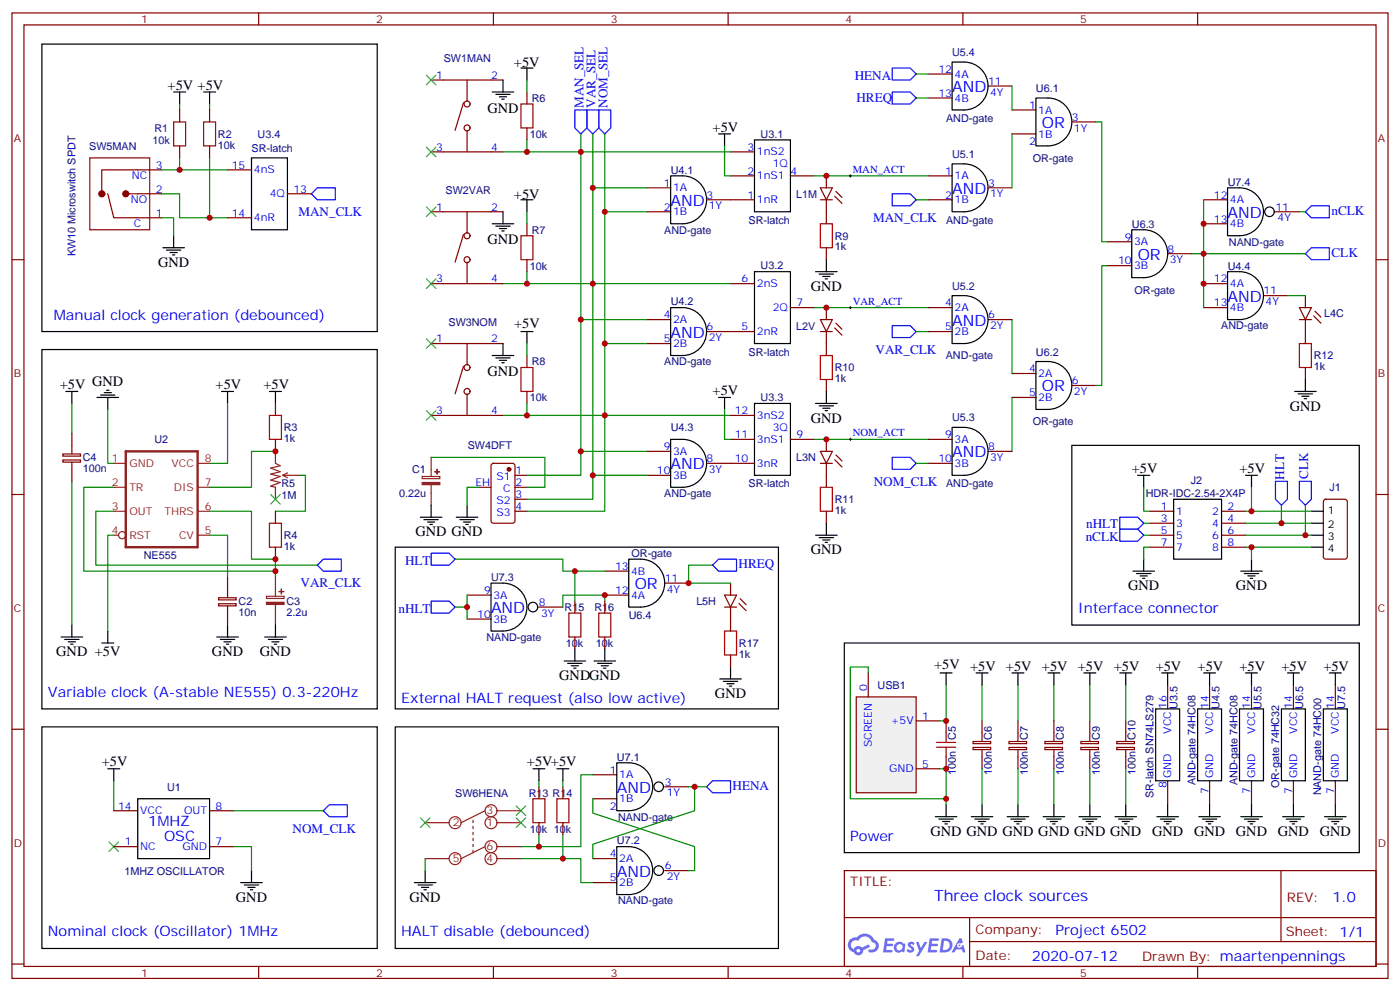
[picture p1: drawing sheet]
<svg xmlns="http://www.w3.org/2000/svg" width="412mm" height="292mm" viewBox="0 0 412 292" stroke-linecap="round" stroke-linejoin="round" font-family="sans-serif">
<g fill="none" stroke="#870000" stroke-width=".35">
<path d="M3.5 3.8h405.4v284.3h-405.4zM7.1 7.3h398.2v277.3h-398.2zM76.2 3.8v3.5M145.3 3.8v3.5M214.5 3.8v3.5M283.6 3.8v3.5M352.8 3.8v3.5M3.5 76.5h3.6M405.3 76.5h3.6M3.5 145.6h3.6M405.3 145.6h3.6M3.5 214.8h3.6"/>
<path d="M405.3 214.8h3.6M248.7 256.4h156.6v28.2h-156.6zM377.3 256.4v20.9M248.7 270.2h156.5M285.6 277.3h119.6M285.6 270.2v14.2M3.5 283.9h3.6M76.2 284.6v3.5M145.3 284.6v3.5M214.5 284.6v3.5M283.6 284.6v3.5M352.8 284.6v3.5"/>
<path d="M405.3 283.9h3.6"/>
</g>
<g fill="#5487ff">
<path d="M267.7 277.6a1.22 1.22 0 0 1 1.7 .2l-.4 .6a.47 .47 0 0 0-.3-.4 .47 .47 0 0 0-.5 .2l.1 .2a1.14 1.14 0 0 1 .8 1.8 1.14 1.14 0 0 1-1.9 0l-.2-.2 .5-.6 .7 .5a.29 .29 0 0 0 .3-.3 .29 .29 0 0 0-.2-.3 1.04 1.04 0 0 1-.6-1.7z"/>
<path d="M260.7 276.3h2.4l.3 .2-.2 .5-1.8 .1-.1 .8h1.5l.3 .4-.3 .4h-1.6l-.2 1.1h1.7l.2 .3-.2 .3-2.6 .1z"/>
<path d="M273.8 276.3h2.4l.3 .2-.1 .5-1.8 .1-.2 .8h1.6l.3 .4-.4 .4h-1.6l-.1 1.1h1.7l.2 .3-.2 .3-2.6 .1z"/>
<path d="M282.6 276.3h.7l.3 1.3-.6 .3a.69 .69 0 0 0-1 .3 .69 .69 0 0 0 .4 .9 .69 .69 0 0 0 .9-.6l.5-.2 .6 2.2h-.8l-.2-.9h-1.8l-.5 .9h-.8z"/>
<path d="M269.8 277.4h.8l.6 1.8 1.1-1.8h.9l-2.6 4.2h-.8l.9-1.5z"/>
<path d="M277.4 276.3l-.6 4.2h1.3a2.11 2.11 0 0 0 2.5-2.1 2.11 2.11 0 0 0-2.5-2.1zM278.1 277.1a1.39 1.39 0 0 1 1.7 1.4 1.39 1.39 0 0 1-1.8 1.3h-.3z"/>
<path d="M263.7 277.9a1.54 1.54 0 0 0-.1 2.2 1.54 1.54 0 0 0 2.2 .1l.6 .3 .3-2.3-.2-.3h-.4a1.49 1.49 0 0 0-2.4 0zM264 278.9a.94 .94 0 0 1 1.8 0 .94 .94 0 0 1-1.8 0z"/>
<path d="M250.4 276.7a2.18 2.18 0 0 0 1.1 3.7 1.44 1.44 0 0 0 1.6 .9 1.44 1.44 0 0 0 1.2-1.4l2-1.1-.5-.7-1.9 1a1.47 1.47 0 0 0-2.4 .4 1.39 1.39 0 0 1-.7-1.9 1.39 1.39 0 0 1 2-.5 2.12 2.12 0 0 1 2.2-1.3 2.12 2.12 0 0 1 1.9 1.7 1.14 1.14 0 0 1 1.1 1.4 1.14 1.14 0 0 1-1.7 .7 .43 .43 0 0 0-.5 .4 .43 .43 0 0 0 .4 .5 1.98 1.98 0 0 0 2.5-1.2 1.98 1.98 0 0 0-1.2-2.6 3.1 3.1 0 0 0-5.3-.6l-.9 .1zM252.3 280a.55 .55 0 0 1 1.1 0 .55 .55 0 0 1-1.1 0z"/>
<circle cx="282.6" cy="278.4" r=".26"/>
</g>
<g fill="none" stroke="#000" stroke-width=".35">
<path d="M12.3 13h98.8v84.6h-98.8zM280.5 18.3a11 11 0 0 1 7.3 1.1 7.1 7.1 0 0 1 3 7.9 7.1 7.1 0 0 1-6.8 5.1h-3.5zM51.2 27.1h3.5M52.9 27.1v3.5M60 27.1h3.5M61.7 27.1v3.5M145 27.1h6.3M146 27.8h4.3M147.1 28.5h2.1M147.8 29.2h.7M148.2 23.6v3.5M153.5 20h3.5"/>
<path d="M155.2 20v3.6M211.7 39.4h3.5M213.4 39.4v3.6M305.2 28.9a11 11 0 0 1 7.3 1.1 7.1 7.1 0 0 1 2.9 7.9 7.1 7.1 0 0 1-6.7 5.1h-3.5zM74.1 46.5h10.6v21.2h-10.6zM153.5 58.8h3.5M155.2 58.8v3.6M197.6 51.8a11 11 0 0 1 7.3 1.1 7.1 7.1 0 0 1 3 7.9 7.1 7.1 0 0 1-6.8 5.1h-3.5zM222.2 41.2h10.6v21.2h-10.6zM280.5 48.3a11 11 0 0 1 7.3 1.1 7.1 7.1 0 0 1 3 7.9 7.1 7.1 0 0 1-6.8 5.1h-3.5zM361.6 55.3a11 11 0 0 1 7.4 1.2 7.1 7.1 0 0 1 2.9 7.9 7.1 7.1 0 0 1-6.8 5h-3.5zM48 73h6.3"/>
<path d="M49 73.7h4.3M50.1 74.4h2.1M50.8 75.1h.7M51.2 69.4v3.6M145 65.9h6.3M146 66.6h4.3M147.1 67.3h2.1M147.8 68h.7M148.2 62.4v3.5M243.4 76.5v3.5M333.4 67.7a11 11 0 0 1 7.3 1.1 7.1 7.1 0 0 1 3 7.9 7.1 7.1 0 0 1-6.8 5.1h-3.5zM153.5 97.6h3.5"/>
<path d="M155.2 97.6v3.6M197.6 90.6a11 11 0 0 1 7.3 1.1 7.1 7.1 0 0 1 3 8 7.1 7.1 0 0 1-6.8 5h-3.5zM222.2 80h10.6v21.2h-10.6zM240.2 80h6.4M241.3 80.7h4.2M242.4 81.4h2.1M243.1 82.1h.7M280.5 87.1a11 11 0 0 1 7.3 1.1 7.1 7.1 0 0 1 3 7.9 7.1 7.1 0 0 1-6.8 5.1h-3.5zM361.6 80a11 11 0 0 1 7.4 1.1 7.1 7.1 0 0 1 2.9 8 7.1 7.1 0 0 1-6.8 5h-3.5zM12.3 102.9h98.8v105.9h-98.8zM19.4 115.3h3.5M21.2 115.3v3.5"/>
<path d="M28.6 117.1h6.3M29.6 116.3h4.3M30.7 115.6h2.1M31.4 114.9h.7M31.7 117.1v3.5M65.3 115.3h3.5M67 115.3v3.5M79.4 115.3h3.5M81.1 115.3v3.5M145 104.7h6.3M146 105.4h4.3M147.1 106.1h2.1"/>
<path d="M147.8 106.8h.7M148.2 101.2v3.5M211.7 117.1h3.5M213.4 117.1v3.5M222.2 118.8h10.6v21.2h-10.6zM240.2 118.8h6.4M241.3 119.5h4.2M243.4 115.3v3.5M305.2 106.5a11 11 0 0 1 7.3 1.1 7.1 7.1 0 0 1 2.9 7.9 7.1 7.1 0 0 1-6.7 5.1h-3.5zM381.4 115.3h6.3M382.4 116h4.2M383.5 116.7h2.1"/>
<path d="M384.2 117.4h.7M384.5 111.8v3.5M197.6 129.4a11 11 0 0 1 7.3 1.1 7.1 7.1 0 0 1 3 8 7.1 7.1 0 0 1-6.8 5h-3.5zM242.4 120.2h2.1M243.1 120.9h.7M280.5 125.9a11 11 0 0 1 7.3 1.1 7.1 7.1 0 0 1 3 7.9 7.1 7.1 0 0 1-6.8 5.1h-3.5zM315.7 131.2h84.7v52.9h-84.7zM335.1 140h3.6M336.9 140v3.5M366.9 140h3.5M368.7 140v3.5M123.8 152.3h6.4"/>
<path d="M124.9 153h4.2M125.9 153.7h2.2M126.6 154.4h.8M127 148.8v3.5M134.4 152.3h6.4M135.5 153h4.2M136.5 153.7h2.1M137.2 154.4h.7M137.6 148.8v3.5M240.2 157.6h6.4M241.3 158.3h4.2M242.4 159h2.1"/>
<path d="M243.1 159.7h.7M243.4 154.1v3.5M345.7 147h14.1v17.7h-14.1zM116.4 161.1h112.9v47.7h-112.9zM144.6 171.7a11 11 0 0 1 7.4 1.2 7.1 7.1 0 0 1 2.9 7.9 7.1 7.1 0 0 1-6.7 5h-3.6zM185.2 164.7a11 11 0 0 1 7.4 1.1 7.1 7.1 0 0 1 2.9 7.9 7.1 7.1 0 0 1-6.8 5.1h-3.5zM333.7 168.2h6.4M334.8 168.9h4.2M335.8 169.6h2.2M336.5 170.3h.8M336.9 164.7v3.5M365.5 168.2h6.3"/>
<path d="M366.5 168.9h4.3M367.6 169.6h2.1M368.3 170.3h.7M368.7 164.7v3.5M18 187.6h6.3M19 188.3h4.3M20.1 189h2.1M20.8 189.7h.7M21.2 184.1v3.5M30 189.4h3.5M31.7 185.8v3.6M63.9 187.6h6.3"/>
<path d="M64.9 188.3h4.2M66 189h2.1M66.7 189.7h.7M67 184.1v3.5M78 187.6h6.3M79 188.3h4.3M80.1 189h2.1M80.8 189.7h.7M81.1 184.1v3.5M166.2 194.7h6.3M167.2 195.4h4.2M168.3 196.1h2.1"/>
<path d="M169 196.8h.7M169.3 191.1v3.6M175 194.7h6.3M176 195.4h4.3M177.1 196.1h2.1M177.8 196.8h.7M178.2 191.1v3.6M212 200h6.4M215.2 196.4v3.6M248.7 189.4h151.7v61.7h-151.7zM342.2 198.2h3.5M344 198.2v3.5"/>
<path d="M354.5 198.2h3.6M356.3 198.2v3.5M366.9 198.2h3.5M368.7 198.2v3.5M379.2 198.2h3.6M381 198.2v3.5M391.6 198.2h3.5M393.3 198.2v3.5M12.3 214.1h98.8v65.2h-98.8zM116.4 214.1h112.9v65.2h-112.9zM213.1 200.7h4.2M214.1 201.4h2.2"/>
<path d="M214.8 202.1h.7M340.4 208.8h7.1v21.1h-7.1zM352.8 208.8h7v21.1h-7zM365.1 208.8h7.1v21.1h-7.1zM377.5 208.8h7v21.1h-7zM389.8 208.8h7.1v21.1h-7.1zM31.7 226.4h3.6M33.5 226.4v3.5M40.6 235.2h21.1v17.7h-21.1zM157 226.4h3.5M158.7 226.4v3.5M164 226.4h3.6"/>
<path d="M165.8 226.4v3.5M181.7 224.6a11 11 0 0 1 7.4 1.2 7.1 7.1 0 0 1 2.9 7.9 7.1 7.1 0 0 1-6.8 5.1h-3.5zM344 237v3.5M356.3 237v3.5M368.7 237v3.5M381 237v3.5M393.3 237v3.5M70.9 259.9h6.4M74.1 256.4v3.5M122.1 259.9h6.3M125.2 256.4v3.5M181.7 249.3a11 11 0 0 1 7.4 1.2 7.1 7.1 0 0 1 2.9 7.9 7.1 7.1 0 0 1-6.8 5.1h-3.5z"/>
<path d="M340.8 240.5h6.3M341.8 241.2h4.3M342.9 241.9h2.1M343.6 242.6h.7M353.1 240.5h6.4M354.2 241.2h4.2M355.2 241.9h2.2M356 242.6h.7M365.5 240.5h6.3M366.5 241.2h4.3M367.6 241.9h2.1M368.3 242.6h.7"/>
<path d="M377.8 240.5h6.4M378.9 241.2h4.2M379.9 241.9h2.2M380.6 242.6h.8M390.2 240.5h6.3M391.2 241.2h4.3M392.3 241.9h2.1M393 242.6h.7M72 260.6h4.2M73 261.3h2.1M73.7 262h.7M123.1 260.6h4.3"/>
<path d="M124.2 261.3h2.1M124.9 262h.7"/>
<circle cx="373.9" cy="62.4" r="1.41"/>
<circle cx="157" cy="178.8" r="1.41"/>
<circle cx="194" cy="231.7" r="1.41"/>
<circle cx="194" cy="256.4" r="1.41"/>
</g>
<g fill="none" stroke="#3c3" stroke-width=".35">
<path d="M125.6 22.2l2.8 2.8M128.4 22.2l-2.8 2.8M125.6 43.3l2.8 2.8M128.4 43.3l-2.8 2.8M125.6 61l2.8 2.8M128.4 61l-2.8 2.8M125.6 99.8l2.8 2.8M125.6 82.1l2.8 2.8M128.4 99.8l-2.8 2.8M128.4 82.1l-2.8 2.8M125.6 120.9l2.8 2.9M128.4 120.9l-2.8 2.9"/>
<path d="M79.7 145.6l2.8 2.8M82.5 145.6l-2.8 2.8M152 237.3l2.9 2.9M154.9 237.3l-2.9 2.9M32.1 247.9l2.8 2.9M34.9 247.9l-2.8 2.9M123.8 240.9l2.8 2.8M126.6 240.9l-2.8 2.8M152 240.9l2.9 2.8M154.9 240.9l-2.9 2.8"/>
</g>
<g fill="none" stroke="#008700" stroke-width=".35">
<path d="M52.9 30.6v1.8M61.7 30.6v1.8M155.2 23.6v3.5M171.1 39.4v93.5h19.4M174.6 39.4v15.9M178.2 39.4v23M269.9 21.8h3.5M269.9 28.9h3.5M298.1 25.3v7.1M298.1 39.4v15.9M322.8 35.9h1.8v35.3h1.7M47.6 57.1h5.3v7h8.8"/>
<path d="M52.9 46.5v3.5h-5.3M52.9 50h14.1M61.7 46.5v17.6h5.3M148.2 44.7h67M155.2 41.2v3.5M190.5 55.3h-15.9v84.7h15.9M213.4 43v8.8h1.8M239.9 51.8h33.5M269.9 58.8h3.5M354.5 58.8v15.9h-3.5M47.6 64.1h3.6v5.3M155.2 62.4v3.5"/>
<path d="M190.5 62.4h-12.3v88.2h-23M326.3 78.2h-1.7v35.3h-1.8M382.8 62.4h1.7M148.2 83.5h67M155.2 80v3.5M171.1 94.1h19.4M239.9 90.6h33.5M269.9 97.6h3.5M298.1 94.1v15.9M21.2 118.8v8.8M67 118.8v17.7h-5.3M155.2 118.8v3.5h60"/>
<path d="M155.2 101.2v3.5M178.2 101.2h12.3M298.1 117.1v15.8M31.7 120.6v15.9h1.8M81.1 132.9h-7v10.6h-12.4M88.2 140h1.8v10.6h-8.9M127 134.7h33.5v8.8h-5.3M148.2 122.3h7M171.1 132.9v7.1h-15.9M174.6 140v7h-19.4M213.4 120.6v8.8h1.8M239.9 129.4h33.5"/>
<path d="M269.9 136.5h3.5M21.2 141.7v42.4M33.5 157.6h-1.8v28.2M33.5 143.5h-8.8v24.7h56.4M33.5 150.6h-5.3v15.8h65.3M61.7 157.6h5.3v12.4M61.7 150.6h12.4v14.1h7v5.3M141.1 143.5h-3.5v5.3M336.9 143.5v7.1h1.8M336.9 154.1h1.8M336.9 157.6h1.8M368.7 143.5v7.1h-1.8"/>
<path d="M134.1 164.7h31.7v3.5h12.4M134.1 178.8h3.5M137.6 175.3v7M169.3 168.2v8.8M178.2 177v-1.7h-12.4v3.5M209.9 166.4h-7.1v5.3h12.4M338.7 161.1h-1.8v3.6M366.9 161.1h1.8v3.6M33.5 229.9v8.9M68.8 238.8h26.4M158.7 229.9v1.8M165.8 229.9v1.8"/>
<path d="M174.6 235.2v4.3l30 9.8v7.1h-1.8M174.6 228.2h-3.5v21.1h-17.6M202.8 231.7h1.8v7.1l-30 9.8v4.3M204.6 231.7h3.5M68.8 249.3h5.3v7.1M125.2 252.9v3.5M153.5 252.9h17.6v7h3.5M158.7 245.8v3.5M165.8 245.8v7.1"/>
</g>
<g fill="none" stroke="#870000" stroke-width=".35">
<path d="M52.9 32.4v3.5M61.7 32.4v3.5M127 23.6h21.2M136.5 30.3l-2.4 8.1M137.6 23.6v6.3M137.6 38.4v6.3M155.2 27.1v3.5M155.2 37.7v3.5M273.4 28.9h7.1M273.4 21.8h7.1M291 25.3h7.1M298.1 32.4h7.1"/>
<path d="M298.1 39.4h7.1M315.7 35.9h7.1M40.6 57.1h7M40.6 50h7M52.9 43v3.5M61.7 43v3.5M67 50h7.1M84.7 57.1h7M127 44.7h21.2M190.5 55.3h7.1M208.1 58.8h14.1M215.2 44.7h7"/>
<path d="M215.2 51.8h7M232.8 51.8h7.1M241.7 55.3h3.5l-1.8 3.5zM241.7 58.8h3.5M243.4 51.8v3.5M243.4 58.8v7.1M245.9 57.8l2.1 2.1M246.2 56.4l1.8 1.7M273.4 58.8h7.1M273.4 51.8h7.1M291 55.3h7.1M354.5 58.8h7.1"/>
<path d="M40.6 64.1h7M67 64.1h7.1M127 62.4h21.2M136.5 69.1l-2.4 8.1M137.6 62.4v6.3M137.6 77.2v6.3M155.2 65.9v3.5M155.2 76.5v3.5M190.5 62.4h7.1M243.4 73v3.5M326.3 78.2h7.1M326.3 71.2h7.1"/>
<path d="M344 74.7h7M354.5 65.9h7.1M375.7 62.4h7.1M127 83.5h21.2M190.5 94.1h7.1M208.1 97.6h14.1M215.2 83.5h7M232.8 90.6h7.1M241.7 94.1h3.5l-1.8 3.5zM241.7 97.6h3.5M243.4 90.6v3.5M243.4 97.6v7.1"/>
<path d="M245.9 96.6l2.1 2.1M246.2 95.2l1.8 1.7M273.4 97.6h7.1M273.4 90.6h7.1M291 94.1h7.1M354.5 83.5h7.1M354.5 90.6h7.1M372.2 87.1h7M382.8 94.1h3.5M382.8 90.6h3.5l-1.8 3.5zM384.5 87.1v3.5M384.5 94.1v7.1"/>
<path d="M387 93.1l2.1 2.1M387.3 91.7l1.8 1.7M81.1 118.8v3.5M127 101.2h21.2M136.5 107.9l-2.4 8.1M137.6 101.2v6.3M137.6 116v6.3M155.2 104.7v3.5M155.2 115.3v3.5M190.5 101.2h7.1M243.4 111.8v3.5M298.1 117.1h7.1"/>
<path d="M298.1 110h7.1M315.7 113.5h7.1M384.5 108.2v3.6M18.5 133.7h5.2v.6h-5.2zM18.5 135.5h5.2v.6h-5.2zM21.2 127.6v6M21.2 136.1v5.6M81.1 129.4v3.5M127 122.3h21.2M144.9 136.7l.4-.2h5.7l.6 .4 .1 16.5-.5 .6-5.9 .1-.6-.5-.1-16.4zM151.7 140h3.5M190.5 140h7.1"/>
<path d="M190.5 132.9h7.1M208.1 136.5h14.1M215.2 122.3h7M215.2 129.4h7M232.8 129.4h7.1M241.7 132.9h3.5l-1.8 3.6zM241.7 136.5h3.5M243.4 129.4v3.5M243.4 136.5v7M245.9 135.4l2.1 2.1M246.2 134l1.8 1.7M273.4 136.5h7.1"/>
<path d="M273.4 129.4h7.1M291 132.9h7.1M81.1 150.6v3.5M141.1 143.5h3.5M151.7 143.5h3.5M151.7 147h3.5M151.7 150.6h3.5M243.4 150.6v3.5M338.7 150.6h7M338.7 154.1h7M338.7 157.6h7M359.8 150.6h7.1"/>
<path d="M359.8 154.1h7.1M359.8 157.6h7.1M64.4 176h5.2v.7h-5.2zM64.4 177.8h5.2v.6h-5.2zM67 170v6M67 178.4v5.7M81.1 161.1v3.6M137.6 175.3h7M158.7 178.8h7.1M169.3 177v3.6M178.2 168.2h7M178.2 175.3h7"/>
<path d="M178.2 177v3.6M195.8 171.7h7M213.4 175.3h3.6l-1.8 3.5zM213.4 178.8h3.6M215.2 171.7v3.6M215.2 178.8v7M217.7 177.7l2.1 2.1M218 176.3l1.8 1.8M338.7 161.1h7M359.8 161.1h7.1M137.6 182.3h7M169.3 187.6v3.5"/>
<path d="M178.2 187.6v3.5M215.2 192.9v3.5M278.7 212.3v3.5M344 201.7v7.1M356.3 201.7v7.1M368.7 201.7v7.1M381 201.7v7.1M393.3 201.7v7.1M33.5 238.8h7.1M61.7 238.8h7.1M158.7 231.7v3.5M165.8 231.7v3.5"/>
<path d="M174.6 228.2h7.1M174.6 235.2h7.1M195.8 231.7h7M278.7 222.9v3.5M344 229.9v7.1M356.3 229.9v7.1M368.7 229.9v7.1M381 229.9v7.1M393.3 229.9v7.1M33.5 249.3h7.1M61.7 249.3h7.1M158.7 242.3v3.5"/>
<path d="M165.8 242.3v3.5M174.6 259.9h7.1M174.6 252.9h7.1M195.8 256.4h7"/>
<circle cx="137.6" cy="30.6" r=".88"/>
<circle cx="137.6" cy="37.7" r=".88"/>
<circle cx="137.6" cy="69.4" r=".88"/>
<circle cx="137.6" cy="76.5" r=".88"/>
<circle cx="137.6" cy="115.3" r=".88"/>
<circle cx="137.6" cy="108.2" r=".88"/>
</g>
<g fill="none" stroke="#00f" stroke-width=".35">
<path d="M169.3 32.4h3.6v5.3l-1.8 1.7-1.8-1.7zM172.9 32.4h3.5v5.3l-1.8 1.7-1.7-1.7zM176.4 32.4h3.5v5.3l-1.7 1.7-1.8-1.7zM262.8 20h5.3l1.8 1.8-1.8 1.8h-5.3zM262.8 27.1h5.3l1.8 1.8-1.8 1.7h-5.3zM91.7 57.1l1.8-1.8h5.3v3.5h-5.3zM262.8 57.1h5.3l1.8 1.7-1.8 1.8h-5.3zM384.5 74.7l1.8-1.7h5.3v3.5h-5.3zM384.5 62.4l1.8-1.8h5.3v3.5h-5.3zM262.8 95.9h5.3l1.8 1.7-1.8 1.8h-5.3zM262.8 134.7h5.3l1.8 1.8-1.8 1.7h-5.3zM329.8 155.9h5.3l1.8 1.7-1.8 1.8h-5.3z"/>
<path d="M329.8 152.3h5.3l1.8 1.8-1.8 1.8h-5.3zM375.7 141.7h3.5v5.3l-1.7 1.8-1.8-1.8zM382.8 141.7h3.5v5.3l-1.8 1.8-1.7-1.8zM93.5 166.4l1.7-1.7h5.3v3.5h-5.3zM127 177h5.3l1.8 1.8-1.8 1.8h-5.3zM127 162.9h5.3l1.8 1.8-1.8 1.7h-5.3zM209.9 166.4l1.8-1.7h5.3v3.5h-5.3zM95.2 238.8l1.8-1.8h5.3v3.5h-5.3zM208.1 231.7l1.8-1.8h5.3v3.6h-5.3z"/>
</g>
<path d="M26.5 46.5h17.6v21.2h-17.6zM31.7 57.1l1.8 7h7.1M37 57.1h3.6M40.6 50h-10.6v7.1" fill="none" stroke="#900" stroke-width=".35"/>
<g fill="#900" stroke="#900" stroke-width=".35">
<circle cx="30" cy="57.1" r=".88"/>
<circle cx="37" cy="57.1" r=".88"/>
</g>
<path d="M37 132.9h21.2v28.2h-21.2z" fill="none" stroke="#8c2424" stroke-width=".71"/>
<g fill="none" stroke="#8c2424" stroke-width=".35">
<path d="M33.5 136.5h3.5M58.2 136.5h3.5M81.1 132.9v3.6l1.4 .7-2.8 .7 2.8 1-2.8 .7 2.8 .7-2.8 1.1 2.8 .7-2.8 1.1 1.4 .3v3.5M83.3 140l1.4 .7M83.3 140h4.9M84.7 139.3l-1.4 .7M127 134.7v5.6M33.5 143.5h3.5M33.5 157.6h1.4M33.5 150.6h3.5M58.2 143.5h3.5M58.2 157.6h3.5"/>
<path d="M58.2 150.6h3.5M124.4 140.3h5.1v.7h-5.1zM127 142.8v6M78.5 175.6h5.2v.6h-5.2zM81.1 170v5.6M81.1 178.1v6M142.9 238.8l-7.1 3.5M146.4 238.8h7.1M125.2 242.3h7.1M125.2 252.9h7.1M139.3 241.6v.7M139.3 243.3v.8"/>
<path d="M139.3 245.1v.7M139.3 246.9v.7M139.3 248.6v.7M139.3 250.4v.7M142.9 249.3l-7.1 3.6M146.4 242.3h7.1M146.4 249.3h7.1M146.4 252.9h7.1"/>
<circle cx="36" cy="157.6" r="1.06"/>
<circle cx="144.6" cy="238.8" r="1.76"/>
<circle cx="134.1" cy="252.9" r="1.76"/>
<circle cx="134.1" cy="242.3" r="1.76"/>
<circle cx="144.6" cy="249.3" r="1.76"/>
<circle cx="144.6" cy="252.9" r="1.76"/>
<circle cx="144.6" cy="242.3" r="1.76"/>
</g>
<g fill="#8c2424" stroke="#8c2424" stroke-width=".35">
<path d="M78.5 177.4h5.2v.6h-5.2z"/>
<path d="M82.2 174.2h1.4z"/>
<path d="M82.9 173.5v1.4z"/>
<path d="M124.4 142.1h5.1v.6h-5.1z"/>
<path d="M128.1 138.9l1.4 .1z"/>
<path d="M128.7 138.2l.1 1.4z"/>
</g>
<g fill="none" stroke="#a10000" stroke-width=".35">
<path d="M51.2 35.9h3.5v7.1h-3.5zM60 35.9h3.5v7.1h-3.5zM153.5 30.6h3.5v7.1h-3.5zM153.5 69.4h3.5v7.1h-3.5zM241.7 65.9h3.5v7.1h-3.5zM153.5 108.2h3.5v7.1h-3.5zM241.7 104.7h3.5v7.1h-3.5zM382.8 101.2h3.5v7h-3.5zM79.4 122.3h3.5v7.1h-3.5zM79.4 154.1h3.5v7h-3.5zM241.7 143.5h3.5v7.1h-3.5zM167.6 180.6h3.5v7h-3.5z"/>
<path d="M176.4 180.6h3.5v7h-3.5zM213.4 185.8h3.6v7.1h-3.6zM275.9 218.7h5.6M278.7 215.8v2.9M157 235.2h3.5v7.1h-3.5zM164 235.2h3.6v7.1h-3.6zM275.9 220.1h5.6M278.7 220.1v2.8"/>
</g>
<circle cx="149.9" cy="138.2" r=".53" fill="#870000" stroke="#870000" stroke-width=".35"/>
<path d="M250.1 51.8h.7M250.5 51.4v.7M250.1 90.6h.7M250.5 90.2v.7M250.1 129.4h.7M250.5 129v.8" fill="none" stroke="#000" stroke-width=".29"/>
<path d="M252.2 205.2h17.7v28.3h-17.7z" fill="#f0f0f0" stroke="#870000" stroke-width=".35"/>
<g fill="none" stroke="#870000" stroke-width=".35">
<path d="M390.1 147.2l.4-.2h5.7l.6 .5 .1 16.5-.5 .6-5.9 .1-.6-.5-.1-16.5zM255.8 198.2v7M269.9 212.3h7M286.6 218.4h5.2v.6h-5.2zM289.3 212.3v6M297.2 218.4h5.2v.6h-5.2zM299.9 212.3v6M307.8 218.4h5.2v.6h-5.2zM310.4 212.3v6M318.4 218.4h5.2v.6h-5.2zM321 212.3v6M329 218.4h5.2v.6h-5.2z"/>
<path d="M331.6 212.3v6M269.9 226.4h7M286.6 220.1h5.2v.7h-5.2zM289.3 220.8v5.6M297.2 220.1h5.2v.7h-5.2zM299.9 220.8v5.6M307.8 220.1h5.2v.7h-5.2zM310.4 220.8v5.6M318.4 220.1h5.2v.7h-5.2zM321 220.8v5.6M329 220.1h5.2v.7h-5.2zM331.6 220.8v5.6"/>
</g>
<g fill="none" stroke="#000" stroke-width=".35">
<path d="M386.3 150.6h3.5M386.3 154.1h3.5M386.3 157.6h3.5M386.3 161.1h3.5M276.9 198.2h3.6M278.7 198.2v3.5M287.5 198.2h3.5M289.3 198.2v3.5M298.1 198.2h3.5M299.9 198.2v3.5M308.7 198.2h3.5M310.4 198.2v3.5"/>
<path d="M319.3 198.2h3.5M321 198.2v3.5M329.8 198.2h3.6M331.6 198.2v3.5M278.7 237v3.5M289.3 237v3.5M299.9 237v3.5M310.4 237v3.5M321 237v3.5M331.6 237v3.5M275.5 240.5h6.4M276.6 241.2h4.2"/>
<path d="M277.6 241.9h2.2M278.3 242.6h.7M286.1 240.5h6.4M287.2 241.2h4.2M288.2 241.9h2.1M288.9 242.6h.7M296.7 240.5h6.3M297.7 241.2h4.3M298.8 241.9h2.1M299.5 242.6h.7M307.3 240.5h6.3M308.3 241.2h4.3"/>
<path d="M309.4 241.9h2.1M310.1 242.6h.7M317.9 240.5h6.3M318.9 241.2h4.2M320 241.9h2.1M320.7 242.6h.7M328.4 240.5h6.4M329.5 241.2h4.2M330.6 241.9h2.1M331.3 242.6h.7"/>
</g>
<g fill="none" stroke="#008700" stroke-width=".35">
<path d="M384.5 74.7h-30v15.9M379.2 87.1h5.3M366.9 157.6h19.4M366.9 154.1h19.4M368.7 150.6h17.6M377.5 148.8v5.3M384.5 148.8v8.8M368.7 161.1h17.6M255.8 198.2v-1.8h-5.3v38.8h28.2M278.7 201.7v10.6h-1.8M289.3 201.7v10.6M299.9 201.7v10.6"/>
<path d="M310.4 201.7v10.6M321 201.7v10.6M331.6 201.7v10.6M276.9 226.4h1.8v10.6M289.3 226.4v10.6M299.9 226.4v10.6M310.4 226.4v10.6M321 226.4v10.6M331.6 226.4v10.6"/>
</g>
<g fill="#c00">
<circle cx="377.5" cy="154.1" r=".88"/>
<circle cx="368.7" cy="150.6" r=".88"/>
<circle cx="278.7" cy="235.2" r=".88"/>
<circle cx="278.7" cy="212.3" r=".88"/>
<circle cx="278.7" cy="226.4" r=".88"/>
<circle cx="169.3" cy="168.2" r=".88"/>
<circle cx="178.2" cy="175.3" r=".88"/>
<circle cx="155.2" cy="122.3" r=".88"/>
<circle cx="155.2" cy="83.5" r=".88"/>
<circle cx="155.2" cy="44.7" r=".88"/>
<circle cx="202.8" cy="171.7" r=".88"/>
<circle cx="354.5" cy="65.9" r=".88"/>
<circle cx="204.6" cy="231.7" r=".88"/>
<circle cx="165.8" cy="252.9" r=".88"/>
<circle cx="137.6" cy="178.8" r=".88"/>
<circle cx="171.1" cy="132.9" r=".88"/>
<circle cx="174.6" cy="140" r=".88"/>
<circle cx="61.7" cy="64.1" r=".88"/>
<circle cx="178.2" cy="122.3" r=".88"/>
<circle cx="171.1" cy="94.1" r=".88"/>
<circle cx="81.1" cy="168.2" r=".88"/>
<circle cx="81.1" cy="164.7" r=".88"/>
<circle cx="81.1" cy="132.9" r=".88"/>
<circle cx="178.2" cy="101.2" r=".88"/>
<circle cx="171.1" cy="44.7" r=".88"/>
<circle cx="178.2" cy="62.4" r=".88"/>
<circle cx="174.6" cy="55.3" r=".88"/>
<circle cx="174.6" cy="83.5" r=".88"/>
<circle cx="243.4" cy="129.4" r=".88"/>
<circle cx="243.4" cy="51.8" r=".88"/>
<circle cx="243.4" cy="90.6" r=".88"/>
<circle cx="52.9" cy="50" r=".88"/>
<circle cx="158.8" cy="249.3" r=".88"/>
<circle cx="368.7" cy="161.1" r=".88"/>
<circle cx="384.5" cy="157.6" r=".88"/>
<circle cx="354.5" cy="74.7" r=".88"/>
<circle cx="354.5" cy="83.5" r=".88"/>
</g>
<g font-size="4.6" fill="#00f">
<text x="280.5" y="27.1">AND</text>
<text x="306.9" y="37.7">OR</text>
<text x="280.5" y="57.1">AND</text>
<text x="197.6" y="60.6">AND</text>
<text x="361.6" y="64.1">AND</text>
<text x="335.1" y="76.5">OR</text>
<text x="361.6" y="88.8">AND</text>
<text x="280.5" y="95.9">AND</text>
<text x="197.6" y="99.4">AND</text>
<text x="306.9" y="115.3">OR</text>
<text x="280.5" y="134.7">AND</text>
<text x="197.6" y="138.2">AND</text>
<text x="187" y="173.5">OR</text>
<text x="144.6" y="180.6">AND</text>
<text x="181.7" y="233.5">AND</text>
<text x="181.7" y="258.2">AND</text>
<text x="275.2" y="265.2">Three clock sources</text>
</g>
<g font-size="4.2">
<text x="151.4" y="19.7">+5V</text>
<text x="49.4" y="26.4">+5V +5V</text>
<text x="143.6" y="33.2">GND</text>
<text x="209.9" y="38.7">+5V</text>
<text x="151.4" y="58.5">+5V</text>
<text x="143.6" y="72">GND</text>
<text x="46.6" y="78.6">GND</text>
<text x="238.8" y="85.7">GND</text>
<text x="151.4" y="96.5">+5V</text>
<text x="143.6" y="110.8">GND</text>
<text x="17.6" y="114.6">+5V GND</text>
<text x="63.5" y="114.6">+5V</text>
<text x="77.6" y="114.6">+5V</text>
<text x="209.9" y="116.3">+5V</text>
<text x="238.8" y="124.5">GND</text>
<text x="379.9" y="120.9">GND</text>
<text x="333.4" y="139.3">+5V</text>
<text x="365.1" y="139.3">+5V</text>
<text x="122.4" y="158">GND GND</text>
<text x="238.8" y="163.3">GND</text>
<text x="332.3" y="173.8">GND</text>
<text x="364.1" y="173.8">GND</text>
<text x="16.6" y="193.3">GND +5V</text>
<text x="62.4" y="193.3">GND</text>
<text x="76.6" y="193.3">GND</text>
<text x="275.2" y="197">+5V</text>
<text x="285.8" y="197.5">+5V</text>
<text x="296.3" y="197.5">+5V</text>
<text x="306.9" y="197.5">+5V</text>
<text x="317.5" y="197.5">+5V</text>
<text x="328.1" y="197.5">+5V</text>
<text x="340.4" y="197.5">+5V</text>
<text x="352.8" y="197.5">+5V</text>
<text x="365.1" y="197.5">+5V</text>
<text x="377.5" y="197.5">+5V</text>
<text x="389.8" y="197.5">+5V</text>
<text x="164.7" y="200.3">GNDGND</text>
<text x="210.6" y="205.6">GND</text>
<text x="30" y="225.7">+5V</text>
<text x="155.2" y="225.7">+5V+5V</text>
<text x="274.1" y="246.2">GND GND GND GND GND GND</text>
<text x="339.4" y="246.2">GND</text>
<text x="351.7" y="246.2">GND</text>
<text x="364.1" y="246.2">GND</text>
<text x="376.4" y="246.2">GND</text>
<text x="388.8" y="246.2">GND</text>
<text x="69.5" y="265.6">GND</text>
<text x="120.6" y="265.6">GND</text>
</g>
<g font-size="4.2" fill="#00f">
<text x="15.9" y="94.1">Manual clock generation (debounced)</text>
<text x="317.5" y="180.6">Interface connector</text>
<text x="14.1" y="205.2">Variable clock (A-stable NE555) 0.3-220Hz</text>
<text x="118.2" y="207">External HALT request (also lowactive)</text>
<text x="43.7" y="243.4">1MHZ</text>
<text x="48.3" y="247.6">OSC</text>
<text x="250.5" y="247.6">Pow</text>
<text x="259.1" y="247.6">er</text>
<text x="392.5" y="265.7">1.0</text>
<text x="14.1" y="275.8">Nominal clock (Oscillator) 1MHz</text>
<text x="118.2" y="275.8">HALT disable (debounced)</text>
<text x="310.9" y="275.2">Project 6502</text>
<text x="304" y="283">2020-07-12</text>
</g>
<g font-size="3.9" fill="#00f">
<text x="251.8" y="23.5">HENA</text>
<text x="171.9" y="31.7" transform="rotate(-90 171.9 31.7)">MAN_SEL</text>
<text x="175.5" y="31.7" transform="rotate(-90 175.5 31.7)">VAR_SEL</text>
<text x="179" y="31.7" transform="rotate(-90 179 31.7)">NOM_SEL</text>
<text x="252.3" y="30.1">HREQ</text>
<text x="87.9" y="63.6">MAN_CLK</text>
<text x="257.2" y="65.4">MAN_CLK</text>
<text x="392.2" y="63.2">nCLK</text>
<text x="392.2" y="75.5">CLK</text>
<text x="257.9" y="104.2">VAR_CLK</text>
<text x="257.4" y="143">NOM_CLK</text>
<text x="378.3" y="141.3" transform="rotate(-90 378.3 141.3)">HLT</text>
<text x="385.4" y="141.1" transform="rotate(-90 385.4 141.1)">CLK</text>
<text x="319.9" y="155.4">nHLT</text>
<text x="319.8" y="159.4">nCLK</text>
<text x="119.3" y="166.4">HLT</text>
<text x="217.6" y="167.3">HREQ</text>
<text x="88.5" y="173">VAR_CLK</text>
<text x="117.4" y="180.6">nHLT</text>
<text x="215.8" y="232.5">HENA</text>
<text x="86.2" y="245.3">NOM_CLK</text>
</g>
<g font-size="3.9" fill="#800">
<text x="250.5" y="261">TITLE:</text>
<text x="379.1" y="265.7">REV:</text>
<text x="287.4" y="275.2">Company:</text>
<text x="378.7" y="275.8">Sheet: 1/1</text>
<text x="287.4" y="282.9">Date:</text>
<text x="336.4" y="282.9">Draw</text>
<text x="346.6" y="282.9">n By: maartenpennings</text>
</g>
<g font-size="3.2" fill="#800">
<text x="41.6" y="6.8">1</text>
<text x="110.8" y="6.8">2</text>
<text x="179.9" y="6.8">3</text>
<text x="249.1" y="6.8">4</text>
<text x="318.2" y="6.8">5</text>
<text x="4.1" y="41.9">A</text>
<text x="405.9" y="41.9">A</text>
<text x="4.1" y="111.1">B</text>
<text x="405.9" y="111.1">B</text>
<text x="4.1" y="180.2">C</text>
<text x="405.9" y="180.2">C</text>
<text x="4.1" y="249.3">D</text>
<text x="405.9" y="249.3">D</text>
<text x="41.6" y="287.6">1</text>
<text x="110.8" y="287.6">2</text>
<text x="179.9" y="287.6">3</text>
<text x="249.1" y="287.6">4</text>
<text x="318.2" y="287.6">5</text>
</g>
<g font-size="3.2" fill="#000080">
<text x="280.5" y="16.5">U5.4</text>
<text x="130.7" y="18.3">SW1MAN</text>
<text x="156.6" y="30">R6</text>
<text x="305.2" y="27.1">U6.1</text>
<text x="278.7" y="35.9">AND-gate</text>
<text x="45.5" y="38.8">R1</text>
<text x="64.2" y="40.6">R2</text>
<text x="75.9" y="40.6">U3.4</text>
<text x="156" y="40.6">10k</text>
<text x="224.1" y="40.6">U3.1</text>
<text x="26.3" y="44.1">SW5MAN</text>
<text x="45" y="42.3">10k</text>
<text x="64.2" y="43.7">10k</text>
<text x="74.1" y="44.7">SR-latch</text>
<text x="280.5" y="46.5">U5.1</text>
<text x="304.2" y="47.6">OR-gate</text>
<text x="197.6" y="51.2">U4.1</text>
<text x="131.2" y="57.1">SW2VAR</text>
<text x="234.5" y="58.3">L1M</text>
<text x="361.6" y="54.7">U7.4</text>
<text x="220.5" y="65.9">SR-latch</text>
<text x="278.7" y="65.9">AND-gate</text>
<text x="156.6" y="68.8">R7</text>
<text x="195.7" y="68.8">AND-gate</text>
<text x="245.9" y="70.6">R9</text>
<text x="333.4" y="67.1">U6.3</text>
<text x="22.3" y="75.5" transform="rotate(-90 22.3 75.5)">KW10 Microswitch SPDT</text>
<text x="245.9" y="73.7">1k</text>
<text x="362" y="72.3">NAND-gate</text>
<text x="156" y="79.4">10k</text>
<text x="224.1" y="79.4">U3.2</text>
<text x="361.6" y="79.4">U4.4</text>
<text x="197.6" y="90">U4.2</text>
<text x="280.5" y="85.3">U5.2</text>
<text x="334.2" y="86.5">OR-gate</text>
<text x="132.1" y="95.9">SW3NOM</text>
<text x="390.1" y="93.5">L4C</text>
<text x="234.5" y="97.1">L2V</text>
<text x="359.7" y="97">AND-gate</text>
<text x="156.6" y="107.6">R8</text>
<text x="195.7" y="107.6">AND-gate</text>
<text x="220.5" y="104.7">SR-latch</text>
<text x="278.6" y="105.8">AND-gate</text>
<text x="305.2" y="104.7">U6.2</text>
<text x="387" y="105.8">R12</text>
<text x="245.9" y="112.5">1k</text>
<text x="245.9" y="109.4">R10</text>
<text x="387" y="109">1k</text>
<text x="156" y="118.2">10k</text>
<text x="224.1" y="118.2">U3.3</text>
<text x="280.5" y="124.1">U5.3</text>
<text x="304.2" y="125.2">OR-gate</text>
<text x="45.5" y="130.5">U2</text>
<text x="83.6" y="130.2">1k</text>
<text x="83.6" y="127">R3</text>
<text x="197.6" y="127">U4.3</text>
<text x="24.4" y="135.8">C4</text>
<text x="137.8" y="132.3">SW4DFT</text>
<text x="234.5" y="135.9">L3N</text>
<text x="24.4" y="139">100n</text>
<text x="82.9" y="143.5">R5</text>
<text x="121.4" y="139.3">C1</text>
<text x="220.5" y="143.5">SR-latch</text>
<text x="278.7" y="143.5">AND-gate</text>
<text x="350.8" y="142.6">J2</text>
<text x="82.9" y="147">1M</text>
<text x="117.6" y="146.4">0.22u</text>
<text x="195.7" y="146.4">AND-gate</text>
<text x="245.9" y="148.2">R11</text>
<text x="337.5" y="146.4">HDR-IDC-2.54-2X4P</text>
<text x="391.6" y="144.6">J1</text>
<text x="245.9" y="151.3">1k</text>
<text x="83.6" y="161.9">1k</text>
<text x="83.6" y="158.8">R4</text>
<text x="42.3" y="164.7">NE555</text>
<text x="186" y="164">OR-gate</text>
<text x="144.7" y="171.1">U7.3</text>
<text x="70.3" y="178.2">C2</text>
<text x="84.4" y="178.2">C3</text>
<text x="166.3" y="179.9">R15</text>
<text x="175.1" y="179.9">R16</text>
<text x="205.1" y="178.2">L5H</text>
<text x="70.3" y="181.4">10n</text>
<text x="84.4" y="181.3">2.2u</text>
<text x="185.2" y="182.3">U6.4</text>
<text x="143.3" y="188.7">NAND-gate</text>
<text x="166.7" y="190.5">10k</text>
<text x="175.5" y="190.5">10k</text>
<text x="217.7" y="190.5">R17</text>
<text x="217.7" y="193.7">1k</text>
<text x="258.5" y="202.9">USB1</text>
<text x="346.9" y="208.7" transform="rotate(-90 346.9 208.7)">U3.5</text>
<text x="359.2" y="208.7" transform="rotate(-90 359.2 208.7)">U4.5</text>
<text x="371.6" y="208.7" transform="rotate(-90 371.6 208.7)">U5.5</text>
<text x="383.9" y="208.7" transform="rotate(-90 383.9 208.7)">U6.5</text>
<text x="396.3" y="208.7" transform="rotate(-90 396.3 208.7)">U7.5</text>
<text x="281.6" y="217.9" transform="rotate(-90 281.6 217.9)">C5</text>
<text x="292.2" y="217.9" transform="rotate(-90 292.2 217.9)">C6</text>
<text x="302.8" y="217.9" transform="rotate(-90 302.8 217.9)">C7</text>
<text x="313.4" y="217.9" transform="rotate(-90 313.4 217.9)">C8</text>
<text x="323.9" y="217.9" transform="rotate(-90 323.9 217.9)">C9</text>
<text x="334.5" y="217.9" transform="rotate(-90 334.5 217.9)">C10</text>
<text x="181.7" y="224">U7.1</text>
<text x="49.2" y="232.9">U1</text>
<text x="281.6" y="228.2" transform="rotate(-90 281.6 228.2)">100n</text>
<text x="292.2" y="228.3" transform="rotate(-90 292.2 228.3)">100n</text>
<text x="302.8" y="228.3" transform="rotate(-90 302.8 228.3)">100n</text>
<text x="313.4" y="228.3" transform="rotate(-90 313.4 228.3)">100n</text>
<text x="323.9" y="228.3" transform="rotate(-90 323.9 228.3)">100n</text>
<text x="334.5" y="228.3" transform="rotate(-90 334.5 228.3)">100n</text>
<text x="352.1" y="231.3" transform="rotate(-90 352.1 231.3)">AND-gate 74HC08</text>
<text x="364.5" y="231.3" transform="rotate(-90 364.5 231.3)">AND-gate 74HC08</text>
<text x="376.8" y="232.1" transform="rotate(-90 376.8 232.1)">OR-gate 74HC32</text>
<text x="134.1" y="234.6">SW6HENA</text>
<text x="155.7" y="234.6">R13 R14</text>
<text x="339.8" y="235" transform="rotate(-90 339.8 235)">SR-latch SN74LS279</text>
<text x="389.2" y="234.3" transform="rotate(-90 389.2 234.3)">NAND-gate 74HC00</text>
<text x="156" y="245.2">10k 10k</text>
<text x="182.1" y="241.6">NAND-gate</text>
<text x="181.7" y="248.7">U7.2</text>
<text x="36.7" y="257.6">1MHZ OSCILLATOR</text>
<text x="182.1" y="266.3">NAND-gate</text>
</g>
<g font-size="3.2" fill="#00f">
<text x="128.5" y="23.2">1</text>
<text x="144.6" y="23.2">2</text>
<text x="276.4" y="21.4">12</text>
<text x="281.2" y="22.9">4A</text>
<text x="276.4" y="28.5">13</text>
<text x="281.2" y="29.9">4B</text>
<text x="291" y="25">11</text>
<text x="291.7" y="28.2">4Y</text>
<text x="303.1" y="32">1</text>
<text x="305.9" y="33.4">1A</text>
<text x="315.7" y="35.6">3</text>
<text x="305.9" y="40.5">1B</text>
<text x="316.4" y="38.7">1Y</text>
<text x="128.5" y="44.4">3</text>
<text x="144.6" y="44.4">4</text>
<text x="220.2" y="44.4">3</text>
<text x="223" y="45.8">1nS2</text>
<text x="303.1" y="42.6">2</text>
<text x="38.8" y="52.8">NC</text>
<text x="45.9" y="49.7">3</text>
<text x="68.3" y="49.7">15</text>
<text x="74.8" y="51.1">4nS</text>
<text x="220.2" y="51.4">2</text>
<text x="223" y="52.8">1nS1</text>
<text x="227.6" y="49.3">1Q</text>
<text x="232.8" y="51.4">4</text>
<text x="251.2" y="50.9">MAN_ACT</text>
<text x="278.4" y="51.4">1</text>
<text x="281.2" y="52.8">1A</text>
<text x="38.5" y="59.9">NO</text>
<text x="45.9" y="56.7">2</text>
<text x="79.4" y="58.1">4Q</text>
<text x="86.4" y="56.7">13</text>
<text x="195.5" y="55">1</text>
<text x="198.3" y="56.4">1A</text>
<text x="208.1" y="58.5">3</text>
<text x="220.2" y="58.5">1</text>
<text x="223" y="59.9">1nR</text>
<text x="278.4" y="58.5">2</text>
<text x="281.2" y="59.9">1B</text>
<text x="291" y="55">3</text>
<text x="291.7" y="58.1">1Y</text>
<text x="357.6" y="58.5">12</text>
<text x="362.3" y="59.9">4A</text>
<text x="45.9" y="63.8">1</text>
<text x="68.3" y="63.8">14</text>
<text x="74.8" y="65.2">4nR</text>
<text x="128.5" y="62">1</text>
<text x="144.6" y="62">2</text>
<text x="195.5" y="62">2</text>
<text x="198.3" y="63.4">1B</text>
<text x="208.8" y="61.7">1Y</text>
<text x="357.6" y="65.5">13</text>
<text x="375.7" y="62">11</text>
<text x="376.3" y="65.2">4Y</text>
<text x="39.4" y="67">C</text>
<text x="331.4" y="70.8">9</text>
<text x="362.3" y="67">4B</text>
<text x="329.3" y="77.9">10</text>
<text x="334.1" y="72.2">3A</text>
<text x="344" y="74.4">8</text>
<text x="344.6" y="77.5">3Y</text>
<text x="128.5" y="83.2">3</text>
<text x="144.6" y="83.2">4</text>
<text x="218.5" y="83.2">6</text>
<text x="334.1" y="79.3">3B</text>
<text x="357.6" y="83.2">12</text>
<text x="223" y="84.6">2nS</text>
<text x="251.2" y="89.7">VAR_ACT</text>
<text x="362.3" y="84.6">4A</text>
<text x="372.2" y="86.7">11</text>
<text x="372.8" y="89.9">4Y</text>
<text x="195.5" y="93.8">4</text>
<text x="198.3" y="95.2">2A</text>
<text x="227.6" y="91.7">2Q</text>
<text x="234.6" y="90.2">7</text>
<text x="278.4" y="90.2">4</text>
<text x="281.2" y="91.7">2A</text>
<text x="291" y="93.8">6</text>
<text x="357.6" y="90.2">13</text>
<text x="362.3" y="91.7">4B</text>
<text x="128.5" y="100.8">1</text>
<text x="144.6" y="100.8">2</text>
<text x="195.5" y="100.8">5</text>
<text x="208.1" y="97.3">6</text>
<text x="208.8" y="100.5">2Y</text>
<text x="218.5" y="97.3">5</text>
<text x="223" y="98.7">2nR</text>
<text x="278.4" y="97.3">5</text>
<text x="281.2" y="98.7">2B</text>
<text x="291.7" y="96.9">2Y</text>
<text x="198.3" y="102.2">2B</text>
<text x="303.1" y="109.6">4</text>
<text x="305.9" y="111.1">2A</text>
<text x="315.7" y="113.2">6</text>
<text x="303.1" y="116.7">5</text>
<text x="305.9" y="118.1">2B</text>
<text x="316.4" y="116.3">2Y</text>
<text x="128.5" y="122">3</text>
<text x="144.6" y="122">4</text>
<text x="216.5" y="122">12</text>
<text x="223" y="123.4">3nS2</text>
<text x="216.5" y="129">11</text>
<text x="223" y="130.5">3nS1</text>
<text x="227.6" y="126.9">3Q</text>
<text x="234.6" y="129">9</text>
<text x="251.2" y="128.5">NOM_ACT</text>
<text x="278.4" y="129">9</text>
<text x="281.2" y="130.5">3A</text>
<text x="195.5" y="132.6">9</text>
<text x="198.3" y="134">3A</text>
<text x="208.1" y="136.1">8</text>
<text x="216.5" y="136.1">10</text>
<text x="223" y="137.5">3nR</text>
<text x="276.4" y="136.1">10</text>
<text x="281.2" y="137.5">3B</text>
<text x="291" y="132.6">8</text>
<text x="291.7" y="135.7">3Y</text>
<text x="140.1" y="143.2">EH</text>
<text x="146.2" y="141.4">S1</text>
<text x="151.9" y="139.6">1</text>
<text x="151.9" y="143.2">2</text>
<text x="193.5" y="139.6">10</text>
<text x="198.3" y="141">3B</text>
<text x="208.8" y="139.3">3Y</text>
<text x="146.2" y="148.4">S2</text>
<text x="148.2" y="144.9">C</text>
<text x="151.9" y="146.7">3</text>
<text x="146.2" y="152">S3</text>
<text x="151.9" y="150.2">4</text>
<text x="341.9" y="150.2">1</text>
<text x="341.9" y="153.7">3</text>
<text x="346.4" y="151.6">1</text>
<text x="346.4" y="155.2">3</text>
<text x="357.1" y="151.6">2</text>
<text x="357.1" y="155.2">4</text>
<text x="361.6" y="150.2">2</text>
<text x="361.6" y="153.7">4</text>
<text x="341.9" y="157.3">5</text>
<text x="341.9" y="160.8">7</text>
<text x="346.4" y="158.7">5</text>
<text x="357.1" y="158.7">6</text>
<text x="361.6" y="157.3">6</text>
<text x="361.6" y="160.8">8</text>
<text x="181.2" y="167.9">13</text>
<text x="346.4" y="162.2">7</text>
<text x="357.1" y="162.2">8</text>
<text x="185.9" y="169.3">4B</text>
<text x="195.8" y="171.4">11</text>
<text x="142.6" y="174.9">9</text>
<text x="145.3" y="176.3">3A</text>
<text x="158.7" y="178.4">8</text>
<text x="181.2" y="174.9">12</text>
<text x="185.9" y="176.3">4A</text>
<text x="196.4" y="174.6">4Y</text>
<text x="140.6" y="182">10</text>
<text x="145.3" y="183.4">3B</text>
<text x="159.4" y="181.6">3Y</text>
<text x="255.4" y="203.5" transform="rotate(-90 255.4 203.5)">0</text>
<text x="343.6" y="208.8" transform="rotate(-90 343.6 208.8)">16</text>
<text x="356" y="208.8" transform="rotate(-90 356 208.8)">14</text>
<text x="368.3" y="208.8" transform="rotate(-90 368.3 208.8)">14</text>
<text x="380.6" y="208.8" transform="rotate(-90 380.6 208.8)">14</text>
<text x="393" y="208.8" transform="rotate(-90 393 208.8)">14</text>
<text x="262.4" y="213.4">+5V</text>
<text x="271.6" y="211.9">1</text>
<text x="256.8" y="220" transform="rotate(-90 256.8 220)">SCREEN</text>
<text x="345" y="216.1" transform="rotate(-90 345 216.1)">VCC</text>
<text x="357.4" y="216.1" transform="rotate(-90 357.4 216.1)">VCC</text>
<text x="369.7" y="216.1" transform="rotate(-90 369.7 216.1)">VCC</text>
<text x="382.1" y="216.1" transform="rotate(-90 382.1 216.1)">VCC</text>
<text x="394.4" y="216.1" transform="rotate(-90 394.4 216.1)">VCC</text>
<text x="179.7" y="227.8">1</text>
<text x="261.9" y="227.5">GND</text>
<text x="271.6" y="226.1">5</text>
<text x="182.4" y="229.2">1A</text>
<text x="195.8" y="231.4">3</text>
<text x="343.6" y="232" transform="rotate(-90 343.6 232)">8</text>
<text x="345" y="229.2" transform="rotate(-90 345 229.2)">GND</text>
<text x="356" y="233.7" transform="rotate(-90 356 233.7)">7</text>
<text x="357.4" y="229.2" transform="rotate(-90 357.4 229.2)">GND</text>
<text x="368.3" y="233.7" transform="rotate(-90 368.3 233.7)">7</text>
<text x="369.7" y="229.2" transform="rotate(-90 369.7 229.2)">GND</text>
<text x="380.6" y="233.7" transform="rotate(-90 380.6 233.7)">7</text>
<text x="382.1" y="229.2" transform="rotate(-90 382.1 229.2)">GND</text>
<text x="393" y="233.7" transform="rotate(-90 393 233.7)">7</text>
<text x="394.4" y="229.2" transform="rotate(-90 394.4 229.2)">GND</text>
<text x="34.8" y="238.4">14</text>
<text x="41.3" y="239.8">VCC</text>
<text x="54.3" y="239.8">OUT</text>
<text x="63.5" y="238.4">8</text>
<text x="179.7" y="238.4">2</text>
<text x="182.4" y="236.3">1B</text>
<text x="196.4" y="234.5">1Y</text>
<text x="36.8" y="249">1</text>
<text x="41.3" y="250.4">NC</text>
<text x="53.7" y="250.4">GND</text>
<text x="63.5" y="249">7</text>
<text x="179.7" y="252.5">4</text>
<text x="182.4" y="253.9">2A</text>
<text x="195.8" y="256">6</text>
<text x="179.7" y="259.6">5</text>
<text x="182.4" y="261">2B</text>
<text x="196.4" y="259.2">2Y</text>
</g>
<g font-size="3.2" fill="#8d2323">
<text x="32.9" y="136.1">1</text>
<text x="38.1" y="137.5">GND</text>
<text x="50.5" y="137.5">VCC</text>
<text x="60.3" y="136.1">8</text>
<text x="32.9" y="143.2">2</text>
<text x="60.3" y="143.2">7</text>
<text x="38.1" y="144.6">TR</text>
<text x="51.2" y="144.6">DIS</text>
<text x="32.9" y="150.2">3</text>
<text x="38.1" y="151.6">OUT</text>
<text x="48.4" y="151.6">THRS</text>
<text x="60.3" y="150.2">6</text>
<text x="32.9" y="157.3">4</text>
<text x="38.1" y="158.7">RST</text>
<text x="52.8" y="158.7">CV</text>
<text x="60.3" y="157.3">5</text>
<text x="143.3" y="239.8">3</text>
<text x="133.3" y="243.3">2</text>
<text x="143.3" y="243.3">1</text>
<text x="143.3" y="250.4">6</text>
<text x="133.3" y="253.9">5</text>
<text x="143.3" y="253.9">4</text>
</g>
<g font-size="3.2">
<text x="391.1" y="151.3">1</text>
<text x="391.1" y="155.5">2</text>
<text x="391.1" y="159">3</text>
<text x="391.1" y="162.6">4</text>
</g>
</svg>
